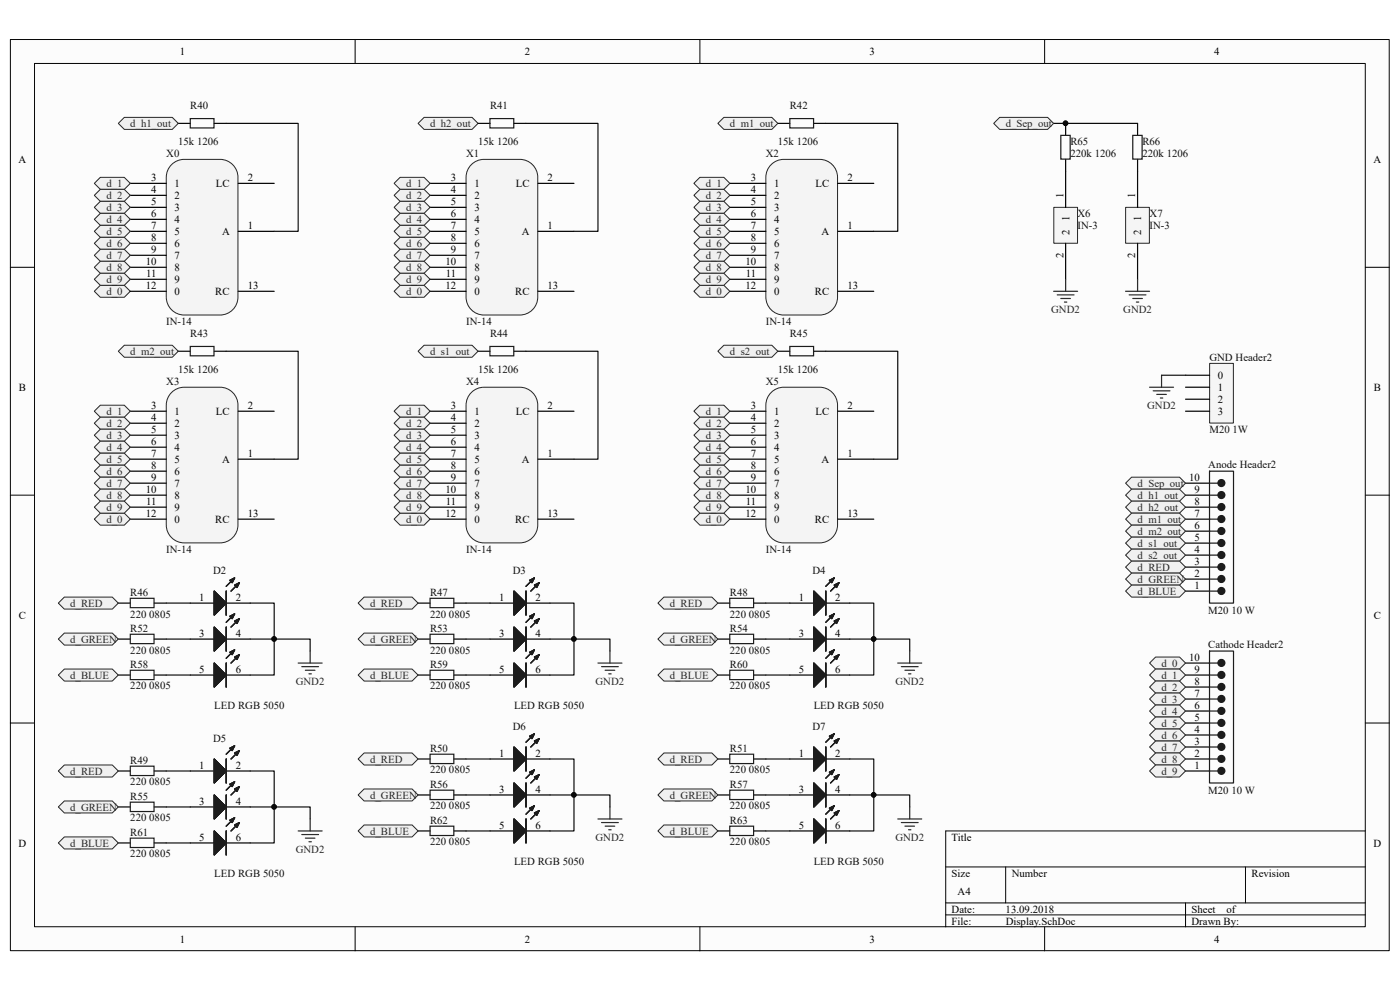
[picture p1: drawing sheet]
<svg xmlns="http://www.w3.org/2000/svg" width="297mm" height="210mm" viewBox="0 0 297 210" stroke-linecap="round" stroke-linejoin="round" font-family="sans-serif">
<path d="M2.2 8.4h292.5v193.3h-292.5z" fill="#fcfcfc"/>
<path d="M2.2 8.4h292.5v193.3h-292.5z" fill="none" stroke="#000" stroke-width=".21"/>
<path d="M7.4 13.5h282.2v183.1h-282.2z" fill="#fcfcfc"/>
<g fill="none" stroke="#000" stroke-width=".21">
<path d="M7.3 13.5h282.3v183.1h-282.3zM75.3 8.4v5.1M148.5 8.4v5.1M221.6 8.4v5.1M2.2 56.7h5.1M289.7 56.7h5.1M2.2 105h5.1M289.7 105h5.1M2.2 153.4h5.1M289.7 153.4h5.1M289.7 176.3h-89.1v20.3M75.3 196.6v5.1"/>
<path d="M148.5 196.6v5.1M200.6 183.9h89.1M200.6 191.5h89.1M200.6 194.1h89.1M213.4 183.9v7.6M221.6 196.6v5.1M251.5 191.5v5.1M264.2 183.9v7.6"/>
</g>
<path d="M53.1 135.6h12.7v2.5M53.1 127.9h5.1v15.3h-5.1" fill="none" stroke="#0e0e0e" stroke-width=".25"/>
<circle cx="58.1" cy="135.5" r=".48" fill="#0e0e0e" stroke="#0e0e0e" stroke-width=".21"/>
<path d="M65.8 138.1v2.6M63.3 140.7h5M64 141.4h3.6M64.8 142.2h2M65.5 142.9h.6" fill="none" stroke="#262626" stroke-width=".25"/>
<g fill="none" stroke="#000" stroke-width=".25">
<path d="M251.5 117.8h5.1M251.5 115.2h5.1M251.5 112.7h5.1M251.5 110.1h5.1M251.5 107.6h5.1M251.5 105h5.1M251.5 102.5h5.1M251.5 125.4h5.1M251.5 122.9h5.1M251.5 120.3h5.1M251.5 158.5h5.1M251.5 155.9h5.1"/>
<path d="M251.5 153.4h5.1M251.5 150.8h5.1M251.5 148.3h5.1M251.5 145.7h5.1M251.5 143.2h5.1M251.5 140.7h5.1M251.5 163.6h5.1M251.5 161h5.1"/>
</g>
<g fill="none" stroke="#1c1c1c" stroke-width=".25">
<path d="M256.6 100h5.1v27.9h-5.1zM256.6 117.8h1.8M256.6 115.2h1.8M256.6 112.7h1.8M256.6 110.1h1.8M256.6 107.6h1.8M256.6 105h1.8M256.6 102.5h1.8M256.6 138.1h5.1v28h-5.1zM256.6 125.4h1.8M256.6 122.9h1.8M256.6 120.3h1.8"/>
<path d="M256.6 158.5h1.8M256.6 155.9h1.8M256.6 153.4h1.8M256.6 150.8h1.8M256.6 148.3h1.8M256.6 145.7h1.8M256.6 143.2h1.8M256.6 140.7h1.8M256.6 163.6h1.8M256.6 161h1.8"/>
</g>
<g fill="#1c1c1c" stroke="#1c1c1c" stroke-width=".25">
<circle cx="259.1" cy="163.5" r=".74"/>
<circle cx="259.1" cy="161" r=".74"/>
<circle cx="259.1" cy="158.4" r=".74"/>
<circle cx="259.1" cy="155.9" r=".74"/>
<circle cx="259.1" cy="153.4" r=".74"/>
<circle cx="259.1" cy="150.8" r=".74"/>
<circle cx="259.1" cy="148.3" r=".74"/>
<circle cx="259.1" cy="145.7" r=".74"/>
<circle cx="259.1" cy="143.2" r=".74"/>
<circle cx="259.1" cy="140.6" r=".74"/>
<circle cx="259.1" cy="125.4" r=".74"/>
<circle cx="259.1" cy="122.8" r=".74"/>
<circle cx="259.1" cy="120.3" r=".74"/>
<circle cx="259.1" cy="117.7" r=".74"/>
<circle cx="259.1" cy="115.2" r=".74"/>
<circle cx="259.1" cy="112.6" r=".74"/>
<circle cx="259.1" cy="110.1" r=".74"/>
<circle cx="259.1" cy="107.6" r=".74"/>
<circle cx="259.1" cy="105" r=".74"/>
<circle cx="259.1" cy="102.5" r=".74"/>
</g>
<path d="M256.7 77.1h5v12.6h-5z" fill="#f5f5f5"/>
<path d="M256.6 77.1h5.1v12.6h-5.1z" fill="none" stroke="#262626" stroke-width=".21"/>
<path d="M251.5 79.6h5.1M251.5 82.1h5.1M251.5 84.7h5.1M251.5 87.2h5.1" fill="none" stroke="#000" stroke-width=".25"/>
<path d="M246.4 79.6v2.5M243.9 82.1h5.1M244.6 82.9h3.6M245.4 83.7h2M246.2 84.4h.5" fill="none" stroke="#262626" stroke-width=".25"/>
<path d="M246.4 79.6h5.1" fill="none" stroke="#0e0e0e" stroke-width=".25"/>
<g fill="#f0f0f0" stroke="#262626" stroke-width=".21">
<path d="M243.9 140.7l1.3-1.3h5l1.3 1.3-1.3 1.2h-5z" fill-rule="evenodd"/>
<path d="M243.9 143.2l1.3-1.3h5l1.3 1.3-1.3 1.3h-5z" fill-rule="evenodd"/>
<path d="M243.9 145.7l1.3-1.2h5l1.3 1.2-1.3 1.3h-5z" fill-rule="evenodd"/>
<path d="M243.9 148.3l1.3-1.3h5l1.3 1.3-1.3 1.3h-5z" fill-rule="evenodd"/>
<path d="M243.9 150.8l1.3-1.2h5l1.3 1.2-1.3 1.3h-5z" fill-rule="evenodd"/>
<path d="M243.9 153.4l1.3-1.3h5l1.3 1.3-1.3 1.3h-5z" fill-rule="evenodd"/>
<path d="M243.9 155.9l1.3-1.2h5l1.3 1.2-1.3 1.3h-5z" fill-rule="evenodd"/>
<path d="M245.2 157.2h5l1.3 1.3-1.3 1.2h-5l-1.3-1.2z" fill-rule="evenodd"/>
<path d="M243.9 161l1.3-1.3h5l1.3 1.3-1.3 1.3h-5z" fill-rule="evenodd"/>
<path d="M243.9 163.6l1.3-1.3h5l1.3 1.3-1.3 1.2h-5z" fill-rule="evenodd"/>
<path d="M238.8 102.5l1.3-1.3h10.1l1.3 1.3-1.3 1.3h-10.1z" fill-rule="evenodd"/>
<path d="M238.8 105l1.3-1.2h10.1l1.3 1.2-1.3 1.3h-10.1z" fill-rule="evenodd"/>
<path d="M238.8 107.6l1.3-1.3h10.1l1.3 1.3-1.3 1.3h-10.1z" fill-rule="evenodd"/>
<path d="M238.8 110.1l1.3-1.2h10.1l1.3 1.2-1.3 1.3h-10.1z" fill-rule="evenodd"/>
<path d="M238.8 112.7l1.3-1.3h10.1l1.3 1.3-1.3 1.2h-10.1z" fill-rule="evenodd"/>
<path d="M238.8 115.2l1.3-1.3h10.1l1.3 1.3-1.3 1.3h-10.1z" fill-rule="evenodd"/>
<path d="M238.8 117.8l1.3-1.3h10.1l1.3 1.3-1.3 1.2h-10.1z" fill-rule="evenodd"/>
<path d="M238.8 120.3l1.3-1.3h10.1l1.3 1.3-1.3 1.3h-10.1z" fill-rule="evenodd"/>
<path d="M238.8 122.9l1.3-1.3h10.1l1.3 1.3-1.3 1.2h-10.1z" fill-rule="evenodd"/>
<path d="M238.8 125.4l1.3-1.3h10.1l1.3 1.3-1.3 1.3h-10.1z" fill-rule="evenodd"/>
</g>
<path d="M37.8 26.2h2.6M45.5 26.2h2.5" fill="none" stroke="#000" stroke-width=".25"/>
<path d="M40.4 25.2h5v1.9h-5z" fill="none" stroke="#1c1c1c" stroke-width=".25"/>
<g fill="#f0f0f0" stroke="#262626" stroke-width=".21">
<path d="M26.4 24.9h10.1l1.3 1.3-1.3 1.2h-10.1l-1.3-1.2z" fill-rule="evenodd"/>
<path d="M21.3 60.5h5.1l1.2 1.3-1.2 1.3h-5.1l-1.3-1.3z" fill-rule="evenodd"/>
</g>
<path d="M101.4 26.2h2.6M109 26.2h2.6" fill="none" stroke="#000" stroke-width=".25"/>
<path d="M103.9 25.2h5.1v1.9h-5.1z" fill="none" stroke="#1c1c1c" stroke-width=".25"/>
<path d="M88.7 26.2l1.3-1.3h10.1l1.3 1.3-1.3 1.2h-10.1z" fill-rule="evenodd" fill="#f0f0f0" stroke="#262626" stroke-width=".21"/>
<path d="M165 26.2h2.6M172.6 26.2h2.6" fill="none" stroke="#000" stroke-width=".25"/>
<path d="M167.6 25.2h5v1.9h-5z" fill="none" stroke="#1c1c1c" stroke-width=".25"/>
<path d="M153.6 24.9h10.1l1.3 1.3-1.3 1.2h-10.1l-1.3-1.2z" fill-rule="evenodd" fill="#f0f0f0" stroke="#262626" stroke-width=".21"/>
<path d="M37.8 74.5h2.6M45.5 74.5h2.5" fill="none" stroke="#000" stroke-width=".25"/>
<path d="M40.4 73.5h5v2h-5z" fill="none" stroke="#1c1c1c" stroke-width=".25"/>
<path d="M25.1 74.5l1.3-1.3h10.1l1.3 1.3-1.3 1.3h-10.1z" fill-rule="evenodd" fill="#f0f0f0" stroke="#262626" stroke-width=".21"/>
<path d="M101.4 74.5h2.6M109 74.5h2.6" fill="none" stroke="#000" stroke-width=".25"/>
<path d="M103.9 73.5h5.1v2h-5.1z" fill="none" stroke="#1c1c1c" stroke-width=".25"/>
<path d="M88.7 74.5l1.3-1.3h10.1l1.3 1.3-1.3 1.3h-10.1z" fill-rule="evenodd" fill="#f0f0f0" stroke="#262626" stroke-width=".21"/>
<path d="M165 74.5h2.6M172.6 74.5h2.6" fill="none" stroke="#000" stroke-width=".25"/>
<path d="M167.6 73.5h5v2h-5z" fill="none" stroke="#1c1c1c" stroke-width=".25"/>
<path d="M152.3 74.5l1.3-1.3h10.1l1.3 1.3-1.3 1.3h-10.1z" fill-rule="evenodd" fill="#f0f0f0" stroke="#262626" stroke-width=".21"/>
<path d="M25.1 127.9h2.5M25.1 135.6h2.5M32.7 127.9h2.6M32.7 135.6h2.6M25.1 143.2h2.5M32.7 143.2h2.6" fill="none" stroke="#000" stroke-width=".25"/>
<path d="M27.6 126.9h5.1v2h-5.1zM27.6 134.6h5.1v1.9h-5.1zM27.6 142.2h5.1v2h-5.1z" fill="none" stroke="#1c1c1c" stroke-width=".25"/>
<path d="M35.3 127.9h5.1M35.3 135.6h5.1M35.3 143.2h5.1" fill="none" stroke="#0e0e0e" stroke-width=".25"/>
<g fill="#f0f0f0" stroke="#262626" stroke-width=".21">
<path d="M12.4 127.9l1.2-1.2h10.2l1.3 1.2-1.3 1.3h-10.2z" fill-rule="evenodd"/>
<path d="M13.6 134.3h10.2l1.3 1.3-1.3 1.2h-10.2l-1.2-1.2z" fill-rule="evenodd"/>
<path d="M12.4 143.2l1.2-1.3h10.2l1.3 1.3-1.3 1.3h-10.2z" fill-rule="evenodd"/>
</g>
<path d="M223.6 44h5v7.6h-5z" fill="#f5f5f5"/>
<path d="M223.6 44h5v7.6h-5z" fill="none" stroke="#262626" stroke-width=".21"/>
<path d="M226.1 26.2v2.5M226.1 33.8v10.2M226.1 51.6v7.6" fill="none" stroke="#000" stroke-width=".25"/>
<circle cx="226" cy="26.2" r=".48" fill="#0e0e0e" stroke="#0e0e0e" stroke-width=".21"/>
<path d="M225.1 28.7h1.9v5.1h-1.9z" fill="none" stroke="#1c1c1c" stroke-width=".25"/>
<path d="M226.1 59.2v2.6M223.5 61.8h5.1M224.3 62.6h3.6M225.1 63.3h2M225.8 64.1h.5" fill="none" stroke="#262626" stroke-width=".25"/>
<path d="M238.8 44h5v7.6h-5z" fill="#f5f5f5"/>
<path d="M238.8 44h5v7.6h-5z" fill="none" stroke="#262626" stroke-width=".21"/>
<path d="M241.3 26.2v2.5M241.3 33.8v10.2M241.3 51.6v7.6" fill="none" stroke="#000" stroke-width=".25"/>
<path d="M240.3 28.7h2v5.1h-2z" fill="none" stroke="#1c1c1c" stroke-width=".25"/>
<path d="M241.3 59.2v2.6M238.8 61.8h5.1M239.6 62.6h3.5M240.3 63.3h2.1M241.1 64.1h.5" fill="none" stroke="#262626" stroke-width=".25"/>
<path d="M223.5 26.2h17.8" fill="none" stroke="#0e0e0e" stroke-width=".25"/>
<path d="M212.1 24.9h10.2l1.2 1.3-1.2 1.2h-10.2l-1.3-1.2z" fill-rule="evenodd" fill="#f0f0f0" stroke="#262626" stroke-width=".21"/>
<path d="M40.4 127.9h5.1M40.4 135.6h5.1M48 127.9h5.1M48 135.6h5.1M88.7 127.9h2.5M88.7 135.6h2.5M96.3 127.9h2.6M96.3 135.6h2.6M40.4 143.2h5.1M48 143.2h5.1M88.7 143.2h2.5M96.3 143.2h2.6" fill="none" stroke="#000" stroke-width=".25"/>
<g fill="#1c1c1c" stroke="#1c1c1c" stroke-width=".25">
<path d="M45.5 125.4l2.5 2.5-2.5 2.6z"/>
<path d="M49.8 124.1l1-.5-.5 1z"/>
<path d="M48.8 123.1l1-.5-.5 1z"/>
<path d="M45.5 133l2.5 2.6-2.5 2.5z"/>
<path d="M49.8 131.8l1-.6-.5 1.1z"/>
<path d="M48.8 130.7l1-.5-.5 1z"/>
<path d="M45.5 140.7l2.5 2.5-2.5 2.5z"/>
<path d="M49.8 139.4l1-.5-.5 1z"/>
<path d="M48.8 138.4l1-.5-.5 1z"/>
</g>
<path d="M48 125.4v5.1M48 133v5.1M49.8 122.6l-1.8 1.8M49.8 130.2l-1.8 1.8M49.8 137.9l-1.8 1.7M50.8 123.6l-1.8 1.8M50.8 131.2l-1.8 1.8M50.8 138.9l-1.8 1.8M91.2 126.9h5.1v2h-5.1zM91.2 134.6h5.1v1.9h-5.1zM48 140.7v5M91.2 142.2h5.1v2h-5.1z" fill="none" stroke="#1c1c1c" stroke-width=".25"/>
<path d="M98.9 135.6h5.1M98.9 127.9h5.1M116.7 135.6h12.7v2.5M116.7 127.9h5.1v15.3h-5.1M98.9 143.2h5.1" fill="none" stroke="#0e0e0e" stroke-width=".25"/>
<circle cx="121.7" cy="135.5" r=".48" fill="#0e0e0e" stroke="#0e0e0e" stroke-width=".21"/>
<path d="M129.4 138.1v2.6M126.9 140.7h5M127.6 141.4h3.6M128.4 142.2h2M129.1 142.9h.6" fill="none" stroke="#262626" stroke-width=".25"/>
<g fill="#f0f0f0" stroke="#262626" stroke-width=".21">
<path d="M77.2 126.7h10.2l1.3 1.2-1.3 1.3h-10.2l-1.2-1.3z" fill-rule="evenodd"/>
<path d="M77.2 134.3h10.2l1.3 1.3-1.3 1.2h-10.2l-1.2-1.2z" fill-rule="evenodd"/>
<path d="M76 143.2l1.2-1.3h10.2l1.3 1.3-1.3 1.3h-10.2z" fill-rule="evenodd"/>
</g>
<path d="M104 127.9h5M104 135.6h5M111.6 127.9h5.1M111.6 135.6h5.1M152.3 127.9h2.5M152.3 135.6h2.5M159.9 127.9h2.6M159.9 135.6h2.6M104 143.2h5M111.6 143.2h5.1M152.3 143.2h2.5M159.9 143.2h2.6" fill="none" stroke="#000" stroke-width=".25"/>
<g fill="#1c1c1c" stroke="#1c1c1c" stroke-width=".25">
<path d="M109 125.4l2.6 2.5-2.6 2.6z"/>
<path d="M113.4 124.1l1-.5-.5 1z"/>
<path d="M112.4 123.1l1-.5-.5 1z"/>
<path d="M109 133l2.6 2.6-2.6 2.5z"/>
<path d="M113.4 131.8l1-.6-.5 1.1z"/>
<path d="M112.4 130.7l1-.5-.5 1z"/>
<path d="M109 140.7l2.6 2.5-2.6 2.5z"/>
<path d="M113.4 139.4l1-.5-.5 1z"/>
<path d="M112.4 138.4l1-.5-.5 1z"/>
</g>
<path d="M111.6 125.4v5.1M111.6 133v5.1M113.4 122.6l-1.8 1.8M113.4 130.2l-1.8 1.8M113.4 137.9l-1.8 1.7M114.4 123.6l-1.8 1.8M114.4 131.2l-1.8 1.8M114.4 138.9l-1.8 1.8M154.8 126.9h5.1v2h-5.1zM154.8 134.6h5.1v1.9h-5.1zM111.6 140.7v5M154.8 142.2h5.1v2h-5.1z" fill="none" stroke="#1c1c1c" stroke-width=".25"/>
<path d="M162.5 135.6h5.1M162.5 127.9h5.1M180.3 135.6h12.7v2.5M180.3 127.9h5.1v15.3h-5.1M162.5 143.2h5.1" fill="none" stroke="#0e0e0e" stroke-width=".25"/>
<circle cx="185.3" cy="135.5" r=".48" fill="#0e0e0e" stroke="#0e0e0e" stroke-width=".21"/>
<path d="M193 138.1v2.6M190.5 140.7h5M191.2 141.4h3.6M192 142.2h2M192.7 142.9h.6" fill="none" stroke="#262626" stroke-width=".25"/>
<g fill="#f0f0f0" stroke="#262626" stroke-width=".21">
<path d="M139.6 127.9l1.2-1.2h10.2l1.3 1.2-1.3 1.3h-10.2z" fill-rule="evenodd"/>
<path d="M140.8 134.3h10.2l1.3 1.3-1.3 1.2h-10.2l-1.2-1.2z" fill-rule="evenodd"/>
<path d="M139.6 143.2l1.2-1.3h10.2l1.3 1.3-1.3 1.3h-10.2z" fill-rule="evenodd"/>
</g>
<path d="M167.6 127.9h5M167.6 135.6h5M175.2 127.9h5.1M175.2 135.6h5.1M167.6 143.2h5M175.2 143.2h5.1M25.1 163.6h2.5M25.1 171.2h2.5M25.1 178.8h2.5M32.7 163.6h2.6M32.7 171.2h2.6M32.7 178.8h2.6" fill="none" stroke="#000" stroke-width=".25"/>
<g fill="#1c1c1c" stroke="#1c1c1c" stroke-width=".25">
<path d="M172.6 125.4l2.6 2.5-2.6 2.6z"/>
<path d="M177 124.1l1-.5-.5 1z"/>
<path d="M176 123.1l1-.5-.5 1z"/>
<path d="M172.6 133l2.6 2.6-2.6 2.5z"/>
<path d="M177 131.8l1-.6-.5 1.1z"/>
<path d="M176 130.7l1-.5-.5 1z"/>
<path d="M172.6 140.7l2.6 2.5-2.6 2.5z"/>
<path d="M177 139.4l1-.5-.5 1z"/>
<path d="M176 138.4l1-.5-.5 1z"/>
</g>
<path d="M175.2 125.4v5.1M175.2 133v5.1M177 122.6l-1.8 1.8M177 130.2l-1.8 1.8M177 137.9l-1.8 1.7M178 123.6l-1.8 1.8M178 131.2l-1.8 1.8M178 138.9l-1.8 1.8M175.2 140.7v5M27.6 162.5h5.1v2h-5.1zM27.6 170.2h5.1v2h-5.1zM27.6 177.8h5.1v2h-5.1z" fill="none" stroke="#1c1c1c" stroke-width=".25"/>
<path d="M35.3 171.2h5.1M35.3 163.6h5.1M35.3 178.8h5.1M53.1 171.2h12.7v2.5M53.1 163.6h5.1v15.2h-5.1" fill="none" stroke="#0e0e0e" stroke-width=".25"/>
<circle cx="58.1" cy="171.2" r=".48" fill="#0e0e0e" stroke="#0e0e0e" stroke-width=".21"/>
<path d="M63.3 176.3h5M64 177h3.6M64.8 177.8h2M65.5 178.6h.6M65.8 173.7v2.6" fill="none" stroke="#262626" stroke-width=".25"/>
<g fill="#f0f0f0" stroke="#262626" stroke-width=".21">
<path d="M12.4 163.6l1.2-1.3h10.2l1.3 1.3-1.3 1.2h-10.2z" fill-rule="evenodd"/>
<path d="M12.4 171.2l1.2-1.3h10.2l1.3 1.3-1.3 1.3h-10.2z" fill-rule="evenodd"/>
<path d="M12.4 178.8l1.2-1.3h10.2l1.3 1.3-1.3 1.3h-10.2z" fill-rule="evenodd"/>
</g>
<path d="M40.4 163.6h5.1M40.4 171.2h5.1M40.4 178.8h5.1M48 163.6h5.1M48 171.2h5.1M48 178.8h5.1M88.7 161h2.5M88.7 168.6h2.5M88.7 176.3h2.5M96.3 161h2.6M96.3 168.6h2.6M96.3 176.3h2.6" fill="none" stroke="#000" stroke-width=".25"/>
<g fill="#1c1c1c" stroke="#1c1c1c" stroke-width=".25">
<path d="M45.5 161l2.5 2.6-2.5 2.5z"/>
<path d="M49.8 159.7l1-.5-.5 1.1z"/>
<path d="M48.8 158.7l1-.5-.5 1z"/>
<path d="M45.5 168.6l2.5 2.6-2.5 2.5z"/>
<path d="M49.8 167.4l1-.5-.5 1z"/>
<path d="M48.8 166.4l1-.6-.5 1.1z"/>
<path d="M45.5 176.3l2.5 2.5-2.5 2.6z"/>
<path d="M49.8 175l1-.5-.5 1z"/>
<path d="M48.8 174l1-.5-.5 1z"/>
</g>
<path d="M49.8 158.2l-1.8 1.8M50.8 159.2l-1.8 1.8M91.2 160h5.1v2h-5.1zM48 161v5.1M48 168.6v5.1M48 176.3v5.1M49.8 165.8l-1.8 1.8M49.8 173.5l-1.8 1.8M50.8 166.9l-1.8 1.7M50.8 174.5l-1.8 1.8M91.2 167.6h5.1v2h-5.1zM91.2 175.3h5.1v1.9h-5.1z" fill="none" stroke="#1c1c1c" stroke-width=".25"/>
<path d="M98.9 168.6h5.1M98.9 161h5.1M98.9 176.3h5.1M116.7 168.6h12.7v2.6M116.7 161h5.1v15.3h-5.1" fill="none" stroke="#0e0e0e" stroke-width=".25"/>
<circle cx="121.7" cy="168.6" r=".48" fill="#0e0e0e" stroke="#0e0e0e" stroke-width=".21"/>
<path d="M126.9 173.7h5M127.6 174.5h3.6M128.4 175.3h2M129.1 176h.6M129.4 171.2v2.5" fill="none" stroke="#262626" stroke-width=".25"/>
<g fill="#f0f0f0" stroke="#262626" stroke-width=".21">
<path d="M77.2 159.7h10.2l1.3 1.3-1.3 1.3h-10.2l-1.2-1.3z" fill-rule="evenodd"/>
<path d="M77.2 167.4h10.2l1.3 1.2-1.3 1.3h-10.2l-1.2-1.3z" fill-rule="evenodd"/>
<path d="M76 176.3l1.2-1.3h10.2l1.3 1.3-1.3 1.2h-10.2z" fill-rule="evenodd"/>
</g>
<path d="M104 161h5M104 168.6h5M104 176.3h5M111.6 161h5.1M111.6 168.6h5.1M111.6 176.3h5.1M152.3 161h2.5M152.3 168.6h2.5M152.3 176.3h2.5M159.9 161h2.6M159.9 168.6h2.6M159.9 176.3h2.6" fill="none" stroke="#000" stroke-width=".25"/>
<g fill="#1c1c1c" stroke="#1c1c1c" stroke-width=".25">
<path d="M109 158.5l2.6 2.5-2.6 2.6z"/>
<path d="M113.4 157.2l1-.5-.5 1z"/>
<path d="M112.4 156.2l1-.5-.5 1z"/>
<path d="M109 166.1l2.6 2.5-2.6 2.6z"/>
<path d="M113.4 164.8l1-.5-.5 1z"/>
<path d="M112.4 163.8l1-.5-.5 1z"/>
<path d="M109 173.7l2.6 2.6-2.6 2.5z"/>
<path d="M113.4 172.5l1-.5-.5 1z"/>
<path d="M112.4 171.4l1-.5-.5 1.1z"/>
</g>
<path d="M111.6 158.5v5.1M113.4 155.7l-1.8 1.8M114.4 156.7l-1.8 1.8M154.8 160h5.1v2h-5.1zM111.6 166.1v5.1M111.6 173.7v5.1M113.4 163.3l-1.8 1.8M113.4 170.9l-1.8 1.8M114.4 164.3l-1.8 1.8M114.4 172l-1.8 1.7M154.8 167.6h5.1v2h-5.1zM154.8 175.3h5.1v1.9h-5.1z" fill="none" stroke="#1c1c1c" stroke-width=".25"/>
<path d="M162.5 168.6h5.1M162.5 161h5.1M162.5 176.3h5.1M180.3 168.6h12.7v2.6M180.3 161h5.1v15.3h-5.1" fill="none" stroke="#0e0e0e" stroke-width=".25"/>
<circle cx="185.3" cy="168.6" r=".48" fill="#0e0e0e" stroke="#0e0e0e" stroke-width=".21"/>
<path d="M190.5 173.7h5M191.2 174.5h3.6M192 175.3h2M192.7 176h.6M193 171.2v2.5" fill="none" stroke="#262626" stroke-width=".25"/>
<g fill="#f0f0f0" stroke="#262626" stroke-width=".21">
<path d="M139.6 161l1.2-1.3h10.2l1.3 1.3-1.3 1.3h-10.2z" fill-rule="evenodd"/>
<path d="M139.6 168.6l1.2-1.2h10.2l1.3 1.2-1.3 1.3h-10.2z" fill-rule="evenodd"/>
<path d="M139.6 176.3l1.2-1.3h10.2l1.3 1.3-1.3 1.2h-10.2z" fill-rule="evenodd"/>
</g>
<path d="M167.6 161h5M167.6 168.6h5M167.6 176.3h5M175.2 161h5.1M175.2 168.6h5.1M175.2 176.3h5.1" fill="none" stroke="#000" stroke-width=".25"/>
<g fill="#1c1c1c" stroke="#1c1c1c" stroke-width=".25">
<path d="M172.6 158.5l2.6 2.5-2.6 2.6z"/>
<path d="M177 157.2l1-.5-.5 1z"/>
<path d="M176 156.2l1-.5-.5 1z"/>
<path d="M172.6 166.1l2.6 2.5-2.6 2.6z"/>
<path d="M177 164.8l1-.5-.5 1z"/>
<path d="M176 163.8l1-.5-.5 1z"/>
<path d="M172.6 173.7l2.6 2.6-2.6 2.5z"/>
<path d="M177 172.5l1-.5-.5 1z"/>
<path d="M176 171.4l1-.5-.5 1.1z"/>
</g>
<path d="M175.2 158.5v5.1M177 155.7l-1.8 1.8M178 156.7l-1.8 1.8M175.2 166.1v5.1M175.2 173.7v5.1M177 163.3l-1.8 1.8M177 170.9l-1.8 1.8M178 164.3l-1.8 1.8M178 172l-1.8 1.7" fill="none" stroke="#1c1c1c" stroke-width=".25"/>
<path d="M36.4 34.9a3.8 3.8 0 0 1 2.7-1.1h7.6a3.8 3.8 0 0 1 3.8 3.8v25.4a3.8 3.8 0 0 1-3.8 3.8h-7.6a3.8 3.8 0 0 1-3.8-3.8v-25.4a3.8 3.8 0 0 1 1.1-2.7z" fill-rule="evenodd" fill="#f4f4f4" stroke="#262626" stroke-width=".21"/>
<g fill="none" stroke="#000" stroke-width=".25">
<path d="M27.6 38.9h7.7M50.5 38.9h7.7M27.6 49.1h7.7M27.6 41.4h7.7M27.6 44h7.7M27.6 46.5h7.7M27.6 51.6h7.7M27.6 54.2h7.7M27.6 56.7h7.7M27.6 59.2h7.7M50.5 49.1h7.7M27.6 61.8h7.7"/>
<path d="M50.5 61.8h7.7"/>
</g>
<path d="M48 26.2h15.3v22.9h-5.1" fill="none" stroke="#0e0e0e" stroke-width=".25"/>
<g fill="#f0f0f0" stroke="#262626" stroke-width=".21">
<path d="M21.3 37.6h5.1l1.2 1.3-1.2 1.3h-5.1l-1.3-1.3z" fill-rule="evenodd"/>
<path d="M20 41.4l1.3-1.2h5.1l1.2 1.2-1.2 1.3h-5.1z" fill-rule="evenodd"/>
<path d="M21.3 42.7h5.1l1.2 1.3-1.2 1.3h-5.1l-1.3-1.3z" fill-rule="evenodd"/>
<path d="M20 46.5l1.3-1.2h5.1l1.2 1.2-1.2 1.3h-5.1z" fill-rule="evenodd"/>
<path d="M21.3 47.8h5.1l1.2 1.3-1.2 1.2h-5.1l-1.3-1.2z" fill-rule="evenodd"/>
<path d="M21.3 50.3h5.1l1.2 1.3-1.2 1.3h-5.1l-1.3-1.3z" fill-rule="evenodd"/>
<path d="M21.3 52.9h5.1l1.2 1.3-1.2 1.2h-5.1l-1.3-1.2z" fill-rule="evenodd"/>
<path d="M21.3 55.4h5.1l1.2 1.3-1.2 1.3h-5.1l-1.3-1.3z" fill-rule="evenodd"/>
<path d="M21.3 58h5.1l1.2 1.2-1.2 1.3h-5.1l-1.3-1.3z" fill-rule="evenodd"/>
</g>
<path d="M100 34.9a3.8 3.8 0 0 1 2.7-1.1h7.6a3.8 3.8 0 0 1 3.8 3.8v25.4a3.8 3.8 0 0 1-3.8 3.8h-7.6a3.8 3.8 0 0 1-3.8-3.8v-25.4a3.8 3.8 0 0 1 1.1-2.7z" fill-rule="evenodd" fill="#f4f4f4" stroke="#262626" stroke-width=".21"/>
<g fill="none" stroke="#000" stroke-width=".25">
<path d="M91.2 38.9h7.7M114.1 38.9h7.7M91.2 49.1h7.7M91.2 41.4h7.7M91.2 44h7.7M91.2 46.5h7.7M91.2 51.6h7.7M91.2 54.2h7.7M91.2 56.7h7.7M91.2 59.2h7.7M114.1 49.1h7.7M91.2 61.8h7.7"/>
<path d="M114.1 61.8h7.7"/>
</g>
<path d="M163.6 34.9a3.8 3.8 0 0 1 2.7-1.1h7.6a3.8 3.8 0 0 1 3.8 3.8v25.4a3.8 3.8 0 0 1-3.8 3.8h-7.6a3.8 3.8 0 0 1-3.8-3.8v-25.4a3.8 3.8 0 0 1 1.1-2.7z" fill-rule="evenodd" fill="#f4f4f4" stroke="#262626" stroke-width=".21"/>
<g fill="none" stroke="#000" stroke-width=".25">
<path d="M154.8 38.9h7.7M177.7 38.9h7.7M154.8 49.1h7.7M154.8 41.4h7.7M154.8 44h7.7M154.8 46.5h7.7M154.8 51.6h7.7M154.8 54.2h7.7M154.8 56.7h7.7M154.8 59.2h7.7M177.7 49.1h7.7M154.8 61.8h7.7"/>
<path d="M177.7 61.8h7.7"/>
</g>
<path d="M36.4 83.3a3.8 3.8 0 0 1 2.7-1.2h7.6a3.8 3.8 0 0 1 3.8 3.9v25.4a3.8 3.8 0 0 1-3.8 3.8h-7.6a3.8 3.8 0 0 1-3.8-3.8v-25.4a3.8 3.8 0 0 1 1.1-2.7z" fill-rule="evenodd" fill="#f4f4f4" stroke="#262626" stroke-width=".21"/>
<g fill="none" stroke="#000" stroke-width=".25">
<path d="M27.6 97.4h7.7M27.6 87.2h7.7M27.6 89.8h7.7M27.6 92.3h7.7M27.6 94.9h7.7M27.6 100h7.7M50.5 97.4h7.7M50.5 87.2h7.7M27.6 102.5h7.7M27.6 105h7.7M27.6 107.6h7.7M27.6 110.1h7.7"/>
<path d="M50.5 110.1h7.7"/>
</g>
<path d="M100 83.3a3.8 3.8 0 0 1 2.7-1.2h7.6a3.8 3.8 0 0 1 3.8 3.9v25.4a3.8 3.8 0 0 1-3.8 3.8h-7.6a3.8 3.8 0 0 1-3.8-3.8v-25.4a3.8 3.8 0 0 1 1.1-2.7z" fill-rule="evenodd" fill="#f4f4f4" stroke="#262626" stroke-width=".21"/>
<g fill="none" stroke="#000" stroke-width=".25">
<path d="M91.2 97.4h7.7M91.2 87.2h7.7M91.2 89.8h7.7M91.2 92.3h7.7M91.2 94.9h7.7M91.2 100h7.7M114.1 97.4h7.7M114.1 87.2h7.7M91.2 102.5h7.7M91.2 105h7.7M91.2 107.6h7.7M91.2 110.1h7.7"/>
<path d="M114.1 110.1h7.7"/>
</g>
<path d="M163.6 83.3a3.8 3.8 0 0 1 2.7-1.2h7.6a3.8 3.8 0 0 1 3.8 3.9v25.4a3.8 3.8 0 0 1-3.8 3.8h-7.6a3.8 3.8 0 0 1-3.8-3.8v-25.4a3.8 3.8 0 0 1 1.1-2.7z" fill-rule="evenodd" fill="#f4f4f4" stroke="#262626" stroke-width=".21"/>
<g fill="none" stroke="#000" stroke-width=".25">
<path d="M154.8 97.4h7.7M154.8 87.2h7.7M154.8 89.8h7.7M154.8 92.3h7.7M154.8 94.9h7.7M154.8 100h7.7M177.7 97.4h7.7M177.7 87.2h7.7M154.8 102.5h7.7M154.8 105h7.7M154.8 107.6h7.7M154.8 110.1h7.7"/>
<path d="M177.7 110.1h7.7"/>
</g>
<g fill="#f0f0f0" stroke="#262626" stroke-width=".21">
<path d="M21.3 108.9h5.1l1.2 1.2-1.2 1.3h-5.1l-1.3-1.3z" fill-rule="evenodd"/>
<path d="M21.3 86h5.1l1.2 1.2-1.2 1.3h-5.1l-1.3-1.3z" fill-rule="evenodd"/>
<path d="M21.3 88.5h5.1l1.2 1.3-1.2 1.3h-5.1l-1.3-1.3z" fill-rule="evenodd"/>
<path d="M20 92.3l1.3-1.2h5.1l1.2 1.2-1.2 1.3h-5.1z" fill-rule="evenodd"/>
<path d="M21.3 93.6h5.1l1.2 1.3-1.2 1.2h-5.1l-1.3-1.2z" fill-rule="evenodd"/>
<path d="M21.3 96.1h5.1l1.2 1.3-1.2 1.3h-5.1l-1.3-1.3z" fill-rule="evenodd"/>
<path d="M21.3 98.7h5.1l1.2 1.3-1.2 1.2h-5.1l-1.3-1.2z" fill-rule="evenodd"/>
<path d="M21.3 101.2h5.1l1.2 1.3-1.2 1.3h-5.1l-1.3-1.3z" fill-rule="evenodd"/>
<path d="M21.3 103.8h5.1l1.2 1.2-1.2 1.3h-5.1l-1.3-1.3z" fill-rule="evenodd"/>
<path d="M21.3 106.3h5.1l1.2 1.3-1.2 1.3h-5.1l-1.3-1.3z" fill-rule="evenodd"/>
<path d="M83.6 61.8l1.3-1.3h5.1l1.2 1.3-1.2 1.3h-5.1z" fill-rule="evenodd"/>
<path d="M83.6 38.9l1.3-1.3h5.1l1.2 1.3-1.2 1.3h-5.1z" fill-rule="evenodd"/>
<path d="M83.6 41.4l1.3-1.2h5.1l1.2 1.2-1.2 1.3h-5.1z" fill-rule="evenodd"/>
<path d="M84.9 42.7h5.1l1.2 1.3-1.2 1.3h-5.1l-1.3-1.3z" fill-rule="evenodd"/>
<path d="M83.6 46.5l1.3-1.2h5.1l1.2 1.2-1.2 1.3h-5.1z" fill-rule="evenodd"/>
<path d="M83.6 49.1l1.3-1.3h5.1l1.2 1.3-1.2 1.2h-5.1z" fill-rule="evenodd"/>
<path d="M83.6 51.6l1.3-1.3h5.1l1.2 1.3-1.2 1.3h-5.1z" fill-rule="evenodd"/>
<path d="M83.6 54.2l1.3-1.3h5.1l1.2 1.3-1.2 1.2h-5.1z" fill-rule="evenodd"/>
<path d="M84.9 55.4h5.1l1.2 1.3-1.2 1.3h-5.1l-1.3-1.3z" fill-rule="evenodd"/>
<path d="M83.6 59.2l1.3-1.2h5.1l1.2 1.2-1.2 1.3h-5.1z" fill-rule="evenodd"/>
<path d="M147.2 61.8l1.3-1.3h5.1l1.2 1.3-1.2 1.3h-5.1z" fill-rule="evenodd"/>
<path d="M147.2 38.9l1.3-1.3h5.1l1.2 1.3-1.2 1.3h-5.1z" fill-rule="evenodd"/>
<path d="M147.2 41.4l1.3-1.2h5.1l1.2 1.2-1.2 1.3h-5.1z" fill-rule="evenodd"/>
<path d="M148.5 42.7h5.1l1.2 1.3-1.2 1.3h-5.1l-1.3-1.3z" fill-rule="evenodd"/>
<path d="M147.2 46.5l1.3-1.2h5.1l1.2 1.2-1.2 1.3h-5.1z" fill-rule="evenodd"/>
<path d="M147.2 49.1l1.3-1.3h5.1l1.2 1.3-1.2 1.2h-5.1z" fill-rule="evenodd"/>
<path d="M147.2 51.6l1.3-1.3h5.1l1.2 1.3-1.2 1.3h-5.1z" fill-rule="evenodd"/>
<path d="M147.2 54.2l1.3-1.3h5.1l1.2 1.3-1.2 1.2h-5.1z" fill-rule="evenodd"/>
<path d="M148.5 55.4h5.1l1.2 1.3-1.2 1.3h-5.1l-1.3-1.3z" fill-rule="evenodd"/>
<path d="M147.2 59.2l1.3-1.2h5.1l1.2 1.2-1.2 1.3h-5.1z" fill-rule="evenodd"/>
<path d="M83.6 110.1l1.3-1.2h5.1l1.2 1.2-1.2 1.3h-5.1z" fill-rule="evenodd"/>
<path d="M83.6 87.2l1.3-1.2h5.1l1.2 1.2-1.2 1.3h-5.1z" fill-rule="evenodd"/>
<path d="M83.6 89.8l1.3-1.3h5.1l1.2 1.3-1.2 1.3h-5.1z" fill-rule="evenodd"/>
<path d="M83.6 92.3l1.3-1.2h5.1l1.2 1.2-1.2 1.3h-5.1z" fill-rule="evenodd"/>
<path d="M83.6 94.9l1.3-1.3h5.1l1.2 1.3-1.2 1.2h-5.1z" fill-rule="evenodd"/>
<path d="M83.6 97.4l1.3-1.3h5.1l1.2 1.3-1.2 1.3h-5.1z" fill-rule="evenodd"/>
<path d="M83.6 100l1.3-1.3h5.1l1.2 1.3-1.2 1.2h-5.1z" fill-rule="evenodd"/>
<path d="M83.6 102.5l1.3-1.3h5.1l1.2 1.3-1.2 1.3h-5.1z" fill-rule="evenodd"/>
<path d="M83.6 105l1.3-1.2h5.1l1.2 1.2-1.2 1.3h-5.1z" fill-rule="evenodd"/>
<path d="M83.6 107.6l1.3-1.3h5.1l1.2 1.3-1.2 1.3h-5.1z" fill-rule="evenodd"/>
<path d="M147.2 110.1l1.3-1.2h5.1l1.2 1.2-1.2 1.3h-5.1z" fill-rule="evenodd"/>
<path d="M147.2 87.2l1.3-1.2h5.1l1.2 1.2-1.2 1.3h-5.1z" fill-rule="evenodd"/>
<path d="M147.2 89.8l1.3-1.3h5.1l1.2 1.3-1.2 1.3h-5.1z" fill-rule="evenodd"/>
<path d="M147.2 92.3l1.3-1.2h5.1l1.2 1.2-1.2 1.3h-5.1z" fill-rule="evenodd"/>
<path d="M147.2 94.9l1.3-1.3h5.1l1.2 1.3-1.2 1.2h-5.1z" fill-rule="evenodd"/>
<path d="M147.2 97.4l1.3-1.3h5.1l1.2 1.3-1.2 1.3h-5.1z" fill-rule="evenodd"/>
<path d="M147.2 100l1.3-1.3h5.1l1.2 1.3-1.2 1.2h-5.1z" fill-rule="evenodd"/>
<path d="M147.2 102.5l1.3-1.3h5.1l1.2 1.3-1.2 1.3h-5.1z" fill-rule="evenodd"/>
<path d="M147.2 105l1.3-1.2h5.1l1.2 1.2-1.2 1.3h-5.1z" fill-rule="evenodd"/>
<path d="M147.2 107.6l1.3-1.3h5.1l1.2 1.3-1.2 1.3h-5.1z" fill-rule="evenodd"/>
</g>
<path d="M111.6 26.2h15.3v22.9h-5.1M175.2 26.2h15.3v22.9h-5.1M48 74.5h15.3v22.9h-5.1M111.6 74.5h15.3v22.9h-5.1M175.2 74.5h15.3v22.9h-5.1" fill="none" stroke="#0e0e0e" stroke-width=".25"/>
<g font-size="2.3">
<text x="38.2" y="11.7">1</text>
<text x="111.3" y="11.7">2</text>
<text x="184.5" y="11.7">3</text>
<text x="257.6" y="11.7">4</text>
<text x="3.9" y="34.6">A</text>
<text x="291.4" y="34.6">A</text>
<text x="32.1" y="38.4">3</text>
<text x="32.1" y="40.9">4</text>
<text x="37" y="39.7">1</text>
<text x="45.8" y="39.7">LC</text>
<text x="52.6" y="38.4">2</text>
<text x="95.7" y="38.4">3</text>
<text x="95.7" y="40.9">4</text>
<text x="100.7" y="39.7">1</text>
<text x="109.4" y="39.7">LC</text>
<text x="116.2" y="38.4">2</text>
<text x="159.3" y="38.4">3</text>
<text x="159.3" y="40.9">4</text>
<text x="164.3" y="39.7">1</text>
<text x="173" y="39.7">LC</text>
<text x="179.8" y="38.4">2</text>
<text x="225.6" y="42" transform="rotate(-90 225.6 42)">1</text>
<text x="240.8" y="42" transform="rotate(-90 240.8 42)">1</text>
<text x="32.1" y="43.5">5</text>
<text x="32.1" y="46">6</text>
<text x="37" y="42.2">2</text>
<text x="37" y="44.7">3</text>
<text x="37" y="47.3">4</text>
<text x="95.7" y="43.5">5</text>
<text x="95.7" y="46">6</text>
<text x="100.7" y="42.2">2</text>
<text x="100.7" y="44.7">3</text>
<text x="100.7" y="47.3">4</text>
<text x="159.3" y="43.5">5</text>
<text x="159.3" y="46">6</text>
<text x="164.3" y="42.2">2</text>
<text x="164.3" y="44.7">3</text>
<text x="164.3" y="47.3">4</text>
<text x="226.9" y="46.9" transform="rotate(-90 226.9 46.9)">1</text>
<text x="242.1" y="46.9" transform="rotate(-90 242.1 46.9)">1</text>
<text x="32.1" y="48.6">7</text>
<text x="32.1" y="51.1">8</text>
<text x="32.1" y="53.7">9</text>
<text x="37" y="49.8">5</text>
<text x="37" y="52.4">6</text>
<text x="47.1" y="49.8">A</text>
<text x="52.6" y="48.6">1</text>
<text x="95.7" y="48.6">7</text>
<text x="95.7" y="51.1">8</text>
<text x="95.7" y="53.7">9</text>
<text x="100.7" y="49.8">5</text>
<text x="100.7" y="52.4">6</text>
<text x="110.7" y="49.8">A</text>
<text x="116.2" y="48.6">1</text>
<text x="159.3" y="48.6">7</text>
<text x="159.3" y="51.1">8</text>
<text x="159.3" y="53.7">9</text>
<text x="164.3" y="49.8">5</text>
<text x="164.3" y="52.4">6</text>
<text x="174.3" y="49.8">A</text>
<text x="179.8" y="48.6">1</text>
<text x="226.9" y="49.8" transform="rotate(-90 226.9 49.8)">2</text>
<text x="242.1" y="49.8" transform="rotate(-90 242.1 49.8)">2</text>
<text x="30.9" y="56.2">10</text>
<text x="31" y="58.8">11</text>
<text x="37" y="54.9">7</text>
<text x="37" y="57.5">8</text>
<text x="94.5" y="56.2">10</text>
<text x="94.6" y="58.8">11</text>
<text x="100.7" y="54.9">7</text>
<text x="100.7" y="57.5">8</text>
<text x="158.2" y="56.2">10</text>
<text x="158.2" y="58.8">11</text>
<text x="164.3" y="54.9">7</text>
<text x="164.3" y="57.5">8</text>
<text x="225.6" y="54.8" transform="rotate(-90 225.6 54.8)">2</text>
<text x="240.8" y="54.8" transform="rotate(-90 240.8 54.8)">2</text>
<text x="30.9" y="61.3">12</text>
<text x="37" y="60">9</text>
<text x="37" y="62.6">0</text>
<text x="45.7" y="62.6">RC</text>
<text x="52.6" y="61.3">13</text>
<text x="94.5" y="61.3">12</text>
<text x="100.7" y="60">9</text>
<text x="100.7" y="62.6">0</text>
<text x="109.3" y="62.6">RC</text>
<text x="116.2" y="61.3">13</text>
<text x="158.2" y="61.3">12</text>
<text x="164.3" y="60">9</text>
<text x="164.3" y="62.6">0</text>
<text x="172.9" y="62.6">RC</text>
<text x="179.8" y="61.3">13</text>
<text x="4" y="82.9">B</text>
<text x="258.4" y="80.4">0</text>
<text x="258.4" y="82.9">1</text>
<text x="291.5" y="82.9">B</text>
<text x="32.1" y="86.7">3</text>
<text x="32.1" y="89.3">4</text>
<text x="37" y="88">1</text>
<text x="45.8" y="88">LC</text>
<text x="52.6" y="86.7">2</text>
<text x="95.7" y="86.7">3</text>
<text x="95.7" y="89.3">4</text>
<text x="100.7" y="88">1</text>
<text x="109.4" y="88">LC</text>
<text x="116.2" y="86.7">2</text>
<text x="159.3" y="86.7">3</text>
<text x="159.3" y="89.3">4</text>
<text x="164.3" y="88">1</text>
<text x="173" y="88">LC</text>
<text x="179.8" y="86.7">2</text>
<text x="258.4" y="85.5">2</text>
<text x="258.4" y="88">3</text>
<text x="32.1" y="91.8">5</text>
<text x="32.1" y="94.4">6</text>
<text x="37" y="90.6">2</text>
<text x="37" y="93.1">3</text>
<text x="37" y="95.6">4</text>
<text x="95.7" y="91.8">5</text>
<text x="95.7" y="94.4">6</text>
<text x="100.7" y="90.6">2</text>
<text x="100.7" y="93.1">3</text>
<text x="100.7" y="95.6">4</text>
<text x="159.3" y="91.8">5</text>
<text x="159.3" y="94.4">6</text>
<text x="164.3" y="90.6">2</text>
<text x="164.3" y="93.1">3</text>
<text x="164.3" y="95.6">4</text>
<text x="32.1" y="96.9">7</text>
<text x="32.1" y="99.4">8</text>
<text x="32.1" y="102">9</text>
<text x="37" y="98.2">5</text>
<text x="37" y="100.7">6</text>
<text x="47.1" y="98.2">A</text>
<text x="52.6" y="96.9">1</text>
<text x="95.7" y="96.9">7</text>
<text x="95.7" y="99.4">8</text>
<text x="95.7" y="102">9</text>
<text x="100.7" y="98.2">5</text>
<text x="100.7" y="100.7">6</text>
<text x="110.7" y="98.2">A</text>
<text x="116.2" y="96.9">1</text>
<text x="159.3" y="96.9">7</text>
<text x="159.3" y="99.4">8</text>
<text x="159.3" y="102">9</text>
<text x="164.3" y="98.2">5</text>
<text x="164.3" y="100.7">6</text>
<text x="174.3" y="98.2">A</text>
<text x="179.8" y="96.9">1</text>
<text x="252.3" y="102">10</text>
<text x="30.9" y="104.6">10</text>
<text x="31" y="107.1">11</text>
<text x="37" y="103.3">7</text>
<text x="37" y="105.8">8</text>
<text x="94.5" y="104.6">10</text>
<text x="94.6" y="107.1">11</text>
<text x="100.7" y="103.3">7</text>
<text x="100.7" y="105.8">8</text>
<text x="158.2" y="104.6">10</text>
<text x="158.2" y="107.1">11</text>
<text x="164.3" y="103.3">7</text>
<text x="164.3" y="105.8">8</text>
<text x="253.4" y="107.1">8</text>
<text x="253.4" y="104.6">9</text>
<text x="30.9" y="109.6">12</text>
<text x="37" y="108.4">9</text>
<text x="37" y="110.9">0</text>
<text x="45.7" y="110.9">RC</text>
<text x="52.6" y="109.6">13</text>
<text x="94.5" y="109.6">12</text>
<text x="100.7" y="108.4">9</text>
<text x="100.7" y="110.9">0</text>
<text x="109.3" y="110.9">RC</text>
<text x="116.2" y="109.6">13</text>
<text x="158.2" y="109.6">12</text>
<text x="164.3" y="108.4">9</text>
<text x="164.3" y="110.9">0</text>
<text x="172.9" y="110.9">RC</text>
<text x="179.8" y="109.6">13</text>
<text x="253.4" y="112.2">6</text>
<text x="253.4" y="109.6">7</text>
<text x="253.4" y="119.8">3</text>
<text x="253.4" y="117.3">4</text>
<text x="253.4" y="114.7">5</text>
<text x="253.4" y="124.9">1</text>
<text x="253.4" y="122.3">2</text>
<text x="4" y="131.3">C</text>
<text x="42.2" y="127.4">1</text>
<text x="50" y="127.4">2</text>
<text x="105.9" y="127.4">1</text>
<text x="113.6" y="127.4">2</text>
<text x="169.5" y="127.4">1</text>
<text x="177.2" y="127.4">2</text>
<text x="291.5" y="131.3">C</text>
<text x="42.2" y="135.1">3</text>
<text x="50" y="135.1">4</text>
<text x="105.9" y="135.1">3</text>
<text x="113.6" y="135.1">4</text>
<text x="169.5" y="135.1">3</text>
<text x="177.2" y="135.1">4</text>
<text x="42.2" y="142.7">5</text>
<text x="50" y="142.7">6</text>
<text x="105.9" y="142.7">5</text>
<text x="113.6" y="142.7">6</text>
<text x="169.5" y="142.7">5</text>
<text x="177.2" y="142.7">6</text>
<text x="252.3" y="140.2">10</text>
<text x="253.4" y="142.7">9</text>
<text x="253.4" y="147.8">7</text>
<text x="253.4" y="145.2">8</text>
<text x="253.4" y="155.4">4</text>
<text x="253.4" y="152.9">5</text>
<text x="253.4" y="150.3">6</text>
<text x="105.9" y="160.5">1</text>
<text x="113.6" y="160.5">2</text>
<text x="169.5" y="160.5">1</text>
<text x="177.2" y="160.5">2</text>
<text x="253.4" y="160.5">2</text>
<text x="253.4" y="158">3</text>
<text x="42.2" y="163.1">1</text>
<text x="50" y="163.1">2</text>
<text x="253.4" y="163.1">1</text>
<text x="42.2" y="170.7">3</text>
<text x="50" y="170.7">4</text>
<text x="105.9" y="168.1">3</text>
<text x="113.6" y="168.1">4</text>
<text x="169.5" y="168.1">3</text>
<text x="177.2" y="168.1">4</text>
<text x="3.9" y="179.6">D</text>
<text x="42.2" y="178.3">5</text>
<text x="50" y="178.3">6</text>
<text x="105.9" y="175.8">5</text>
<text x="113.6" y="175.8">6</text>
<text x="169.5" y="175.8">5</text>
<text x="177.2" y="175.8">6</text>
<text x="201.9" y="178.3">Title</text>
<text x="291.4" y="179.6">D</text>
<text x="201.9" y="186">Size</text>
<text x="214.6" y="186">Number</text>
<text x="265.5" y="186">Revision</text>
<text x="203.2" y="189.8">A4</text>
<text x="201.9" y="193.6">Date:</text>
<text x="201.9" y="196.1">File:</text>
<text x="213.3" y="193.6">13.09.2018</text>
<text x="213.4" y="196.1">Display.SchDoc</text>
<text x="252.8" y="193.6">Sheet</text>
<text x="252.8" y="196.1">Drawn By:</text>
<text x="260.2" y="193.6">of</text>
<text x="38.2" y="199.9">1</text>
<text x="111.3" y="199.9">2</text>
<text x="184.5" y="199.9">3</text>
<text x="257.6" y="199.9">4</text>
</g>
<g font-size="2.3" fill="#0e0e0e">
<text x="40.3" y="23.1">R40</text>
<text x="104" y="23.1">R41</text>
<text x="167.6" y="23.1">R42</text>
<text x="35.3" y="33.3">X0</text>
<text x="37.8" y="30.8">15k 1206</text>
<text x="98.9" y="33.3">X1</text>
<text x="101.4" y="30.8">15k 1206</text>
<text x="162.5" y="33.3">X2</text>
<text x="165" y="30.8">15k 1206</text>
<text x="227.1" y="30.8">R65</text>
<text x="227.1" y="33.3">220k 1206</text>
<text x="242.4" y="30.8">R66</text>
<text x="242.4" y="33.3">220k 1206</text>
<text x="228.6" y="46">X6</text>
<text x="243.9" y="46">X7</text>
<text x="228.6" y="48.6">IN-3</text>
<text x="243.9" y="48.6">IN-3</text>
<text x="35.3" y="68.9">IN-14</text>
<text x="40.3" y="71.5">R43</text>
<text x="98.9" y="68.9">IN-14</text>
<text x="104" y="71.5">R44</text>
<text x="162.5" y="68.9">IN-14</text>
<text x="167.6" y="71.5">R45</text>
<text x="256.6" y="76.6">GND Header2</text>
<text x="35.3" y="81.7">X3</text>
<text x="37.8" y="79.1">15k 1206</text>
<text x="98.9" y="81.7">X4</text>
<text x="101.4" y="79.1">15k 1206</text>
<text x="162.5" y="81.7">X5</text>
<text x="165" y="79.1">15k 1206</text>
<text x="256.6" y="91.8">M20 1W</text>
<text x="256.3" y="99.2">Anode Header2</text>
<text x="35.3" y="117.3">IN-14</text>
<text x="98.9" y="117.3">IN-14</text>
<text x="162.5" y="117.3">IN-14</text>
<text x="45.2" y="121.8">D2</text>
<text x="108.8" y="121.8">D3</text>
<text x="172.4" y="121.8">D4</text>
<text x="27.6" y="126.4">R46</text>
<text x="27.6" y="131">220 0805</text>
<text x="91.2" y="126.4">R47</text>
<text x="91.2" y="131">220 0805</text>
<text x="154.9" y="126.4">R48</text>
<text x="154.9" y="131">220 0805</text>
<text x="256.3" y="130.3">M20 10 W</text>
<text x="27.6" y="134.1">R52</text>
<text x="91.2" y="134.1">R53</text>
<text x="154.9" y="134.1">R54</text>
<text x="256.3" y="137.4">Cathode Header2</text>
<text x="27.6" y="138.6">220 0805</text>
<text x="27.6" y="141.7">R58</text>
<text x="91.2" y="138.6">220 0805</text>
<text x="91.2" y="141.7">R59</text>
<text x="154.9" y="138.6">220 0805</text>
<text x="154.9" y="141.7">R60</text>
<text x="27.6" y="146.3">220 0805</text>
<text x="91.2" y="146.3">220 0805</text>
<text x="154.9" y="146.3">220 0805</text>
<text x="45.5" y="150.3">LED RGB 5050</text>
<text x="108.8" y="154.9">D6</text>
<text x="109.1" y="150.3">LED RGB 5050</text>
<text x="172.4" y="154.9">D7</text>
<text x="172.6" y="150.3">LED RGB 5050</text>
<text x="45.2" y="157.5">D5</text>
<text x="91.2" y="159.5">R50</text>
<text x="154.9" y="159.5">R51</text>
<text x="27.6" y="162.1">R49</text>
<text x="27.6" y="166.6">220 0805</text>
<text x="91.2" y="164.1">220 0805</text>
<text x="91.2" y="167.1">R56</text>
<text x="154.9" y="164.1">220 0805</text>
<text x="154.9" y="167.1">R57</text>
<text x="27.6" y="169.7">R55</text>
<text x="91.2" y="171.7">220 0805</text>
<text x="154.9" y="171.7">220 0805</text>
<text x="256.3" y="168.4">M20 10 W</text>
<text x="27.6" y="174.2">220 0805</text>
<text x="27.6" y="177.3">R61</text>
<text x="91.2" y="174.8">R62</text>
<text x="91.2" y="179.3">220 0805</text>
<text x="154.9" y="174.8">R63</text>
<text x="154.9" y="179.3">220 0805</text>
<text x="27.6" y="181.9">220 0805</text>
<text x="45.5" y="186">LED RGB 5050</text>
<text x="109.1" y="183.4">LED RGB 5050</text>
<text x="172.6" y="183.4">LED RGB 5050</text>
</g>
<g font-size="2.3" fill="#262626">
<text x="27.6" y="27">d_h1_out</text>
<text x="91.2" y="27">d_h2_out</text>
<text x="154.9" y="27">d_m1_out</text>
<text x="213.4" y="27">d_Sep_out</text>
<text x="22.6" y="39.7">d_1</text>
<text x="86.1" y="39.7">d_1</text>
<text x="149.7" y="39.7">d_1</text>
<text x="22.6" y="42.2">d_2</text>
<text x="22.6" y="44.7">d_3</text>
<text x="22.6" y="47.3">d_4</text>
<text x="86.1" y="42.2">d_2</text>
<text x="86.1" y="44.7">d_3</text>
<text x="86.1" y="47.3">d_4</text>
<text x="149.7" y="42.2">d_2</text>
<text x="149.7" y="44.7">d_3</text>
<text x="149.7" y="47.3">d_4</text>
<text x="22.6" y="49.8">d_5</text>
<text x="22.6" y="52.4">d_6</text>
<text x="86.1" y="49.8">d_5</text>
<text x="86.1" y="52.4">d_6</text>
<text x="149.7" y="49.8">d_5</text>
<text x="149.7" y="52.4">d_6</text>
<text x="22.6" y="54.9">d_7</text>
<text x="22.6" y="57.5">d_8</text>
<text x="86.1" y="54.9">d_7</text>
<text x="86.1" y="57.5">d_8</text>
<text x="149.7" y="54.9">d_7</text>
<text x="149.7" y="57.5">d_8</text>
<text x="22.6" y="62.6">d_0</text>
<text x="22.6" y="60">d_9</text>
<text x="86.1" y="62.6">d_0</text>
<text x="86.1" y="60">d_9</text>
<text x="149.7" y="62.6">d_0</text>
<text x="149.7" y="60">d_9</text>
<text x="223" y="66.4">GND2</text>
<text x="238.3" y="66.4">GND2</text>
<text x="27.6" y="75.3">d_m2_out</text>
<text x="91.2" y="75.3">d_s1_out</text>
<text x="154.9" y="75.3">d_s2_out</text>
<text x="22.6" y="88">d_1</text>
<text x="86.1" y="88">d_1</text>
<text x="149.7" y="88">d_1</text>
<text x="243.4" y="86.7">GND2</text>
<text x="22.6" y="90.6">d_2</text>
<text x="22.6" y="93.1">d_3</text>
<text x="22.6" y="95.6">d_4</text>
<text x="86.1" y="90.6">d_2</text>
<text x="86.1" y="93.1">d_3</text>
<text x="86.1" y="95.6">d_4</text>
<text x="149.7" y="90.6">d_2</text>
<text x="149.7" y="93.1">d_3</text>
<text x="149.7" y="95.6">d_4</text>
<text x="22.6" y="98.2">d_5</text>
<text x="22.6" y="100.7">d_6</text>
<text x="86.1" y="98.2">d_5</text>
<text x="86.1" y="100.7">d_6</text>
<text x="149.7" y="98.2">d_5</text>
<text x="149.7" y="100.7">d_6</text>
<text x="22.6" y="103.3">d_7</text>
<text x="22.6" y="105.8">d_8</text>
<text x="86.1" y="103.3">d_7</text>
<text x="86.1" y="105.8">d_8</text>
<text x="149.7" y="103.3">d_7</text>
<text x="149.7" y="105.8">d_8</text>
<text x="241.3" y="103.3">d_Sep_out</text>
<text x="241.3" y="105.8">d_h1_out</text>
<text x="22.6" y="110.9">d_0</text>
<text x="22.6" y="108.4">d_9</text>
<text x="86.1" y="110.9">d_0</text>
<text x="86.1" y="108.4">d_9</text>
<text x="149.7" y="110.9">d_0</text>
<text x="149.7" y="108.4">d_9</text>
<text x="241.3" y="108.4">d_h2_out</text>
<text x="241.3" y="110.9">d_m1_out</text>
<text x="241.3" y="113.5">d_m2_out</text>
<text x="241.3" y="116">d_s1_out</text>
<text x="241.3" y="118.5">d_s2_out</text>
<text x="241.3" y="121.1">d_RED</text>
<text x="241.3" y="123.6">d_GREEN</text>
<text x="14.9" y="128.7">d_RED</text>
<text x="78.5" y="128.7">d_RED</text>
<text x="142.1" y="128.7">d_RED</text>
<text x="241.3" y="126.2">d_BLUE</text>
<text x="14.9" y="136.4">d_GREEN</text>
<text x="78.5" y="136.4">d_GREEN</text>
<text x="142.1" y="136.4">d_GREEN</text>
<text x="14.9" y="144">d_BLUE</text>
<text x="78.5" y="144">d_BLUE</text>
<text x="142.1" y="144">d_BLUE</text>
<text x="246.4" y="141.4">d_0</text>
<text x="246.4" y="144">d_1</text>
<text x="62.7" y="145.2">GND2</text>
<text x="126.3" y="145.2">GND2</text>
<text x="189.9" y="145.2">GND2</text>
<text x="246.4" y="146.5">d_2</text>
<text x="246.4" y="149.1">d_3</text>
<text x="246.4" y="151.6">d_4</text>
<text x="246.4" y="154.1">d_5</text>
<text x="78.5" y="161.8">d_RED</text>
<text x="142.1" y="161.8">d_RED</text>
<text x="246.4" y="156.7">d_6</text>
<text x="246.4" y="159.3">d_7</text>
<text x="246.4" y="161.8">d_8</text>
<text x="14.9" y="164.3">d_RED</text>
<text x="246.4" y="164.3">d_9</text>
<text x="14.9" y="172">d_GREEN</text>
<text x="78.5" y="169.4">d_GREEN</text>
<text x="142.1" y="169.4">d_GREEN</text>
<text x="14.9" y="179.6">d_BLUE</text>
<text x="78.5" y="177">d_BLUE</text>
<text x="126.3" y="178.3">GND2</text>
<text x="142.1" y="177">d_BLUE</text>
<text x="189.9" y="178.3">GND2</text>
<text x="62.7" y="180.8">GND2</text>
</g>
</svg>
